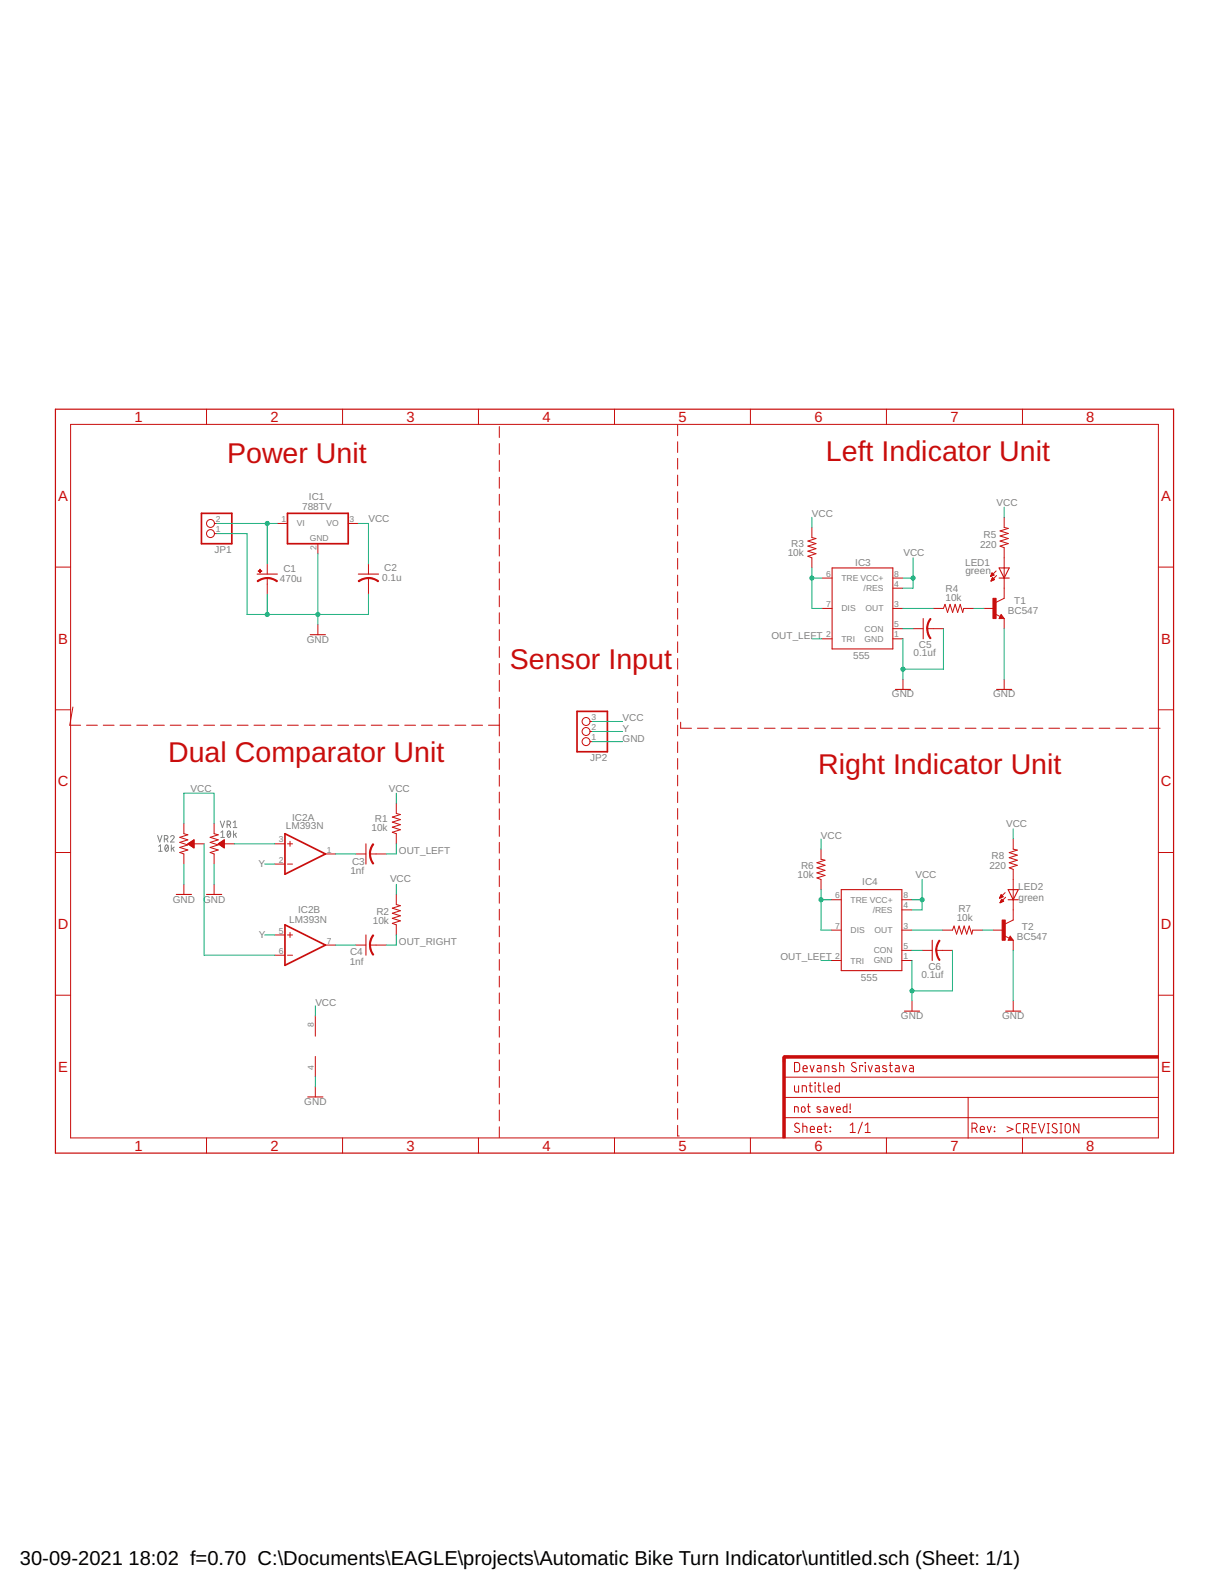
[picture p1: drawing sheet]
<svg xmlns="http://www.w3.org/2000/svg" width="216mm" height="279mm" viewBox="0 0 216 279" stroke-linecap="round" stroke-linejoin="round" font-family="sans-serif">
<g fill="none" stroke="#808080" stroke-width=".18">
<path d="M27.7 146.7l.4 1.2 .3-1.2M27.9 148.6l.3-.2v1.1M27.9 149.5h.6M28.9 147.4l.5-.2v-.4l-.5-.1v1.2M29.1 148.4h.2a.65 .65 0 0 1 0 1.1 .69 .69 0 0 1-.2-1.1zM29.3 147.4l.2 .5M29.5 148.6l-.5 .7M30 147a.31 .31 0 0 1 .4-.3 .31 .31 0 0 1 .1 .5l-.5 .7h.6M30.1 148.4v1.1M30.3 149l.3 .5M30.6 148.8l-.5 .3M38.7 144.2l.4 1.1 .4-1.1"/>
<path d="M38.8 146.2l.3-.3v1.2M38.8 147.1h.6M39.9 144.8l.5-.1v-.4l-.5-.1v1.1M40 146l.1-.1a.6 .6 0 0 1 .5 .6 .6 .6 0 0 1-.4 .6 .72 .72 0 0 1-.2-1.1zM40.3 144.8l.2 .5M40.5 146.2l-.5 .6M41 144.4l.3-.2v1.1M41 145.3h.6M41 145.9v1.2M41.3 146.5l.2 .6M41.5 146.3l-.5 .4"/>
</g>
<g fill="none" stroke="#c90d0c" stroke-width=".18">
<path d="M12.4 74.5h191.1v125.3h-191.1zM36.3 71.9v2.6M60.2 71.9v2.6M84.1 71.9v2.6M87.7 74.9v1.9M87.7 77.9v1.9M107.9 71.9v2.6M119 74.7v1.8M119 77.6v1.9M131.8 71.9v2.6M155.7 71.9v2.6M179.6 71.9v2.6"/>
<path d="M9.7 99.6h2.7M37.7 93.7h.4M37.7 91.9h.4M46.9 99v1.8M48.7 91.9h1.8M55.8 95.5v1.8M61.2 91.9h1.7M64.7 99v1.8M87.7 80.9v1.9M87.7 83.8v1.9M87.7 86.8v1.9M87.7 89.8v1.9"/>
<path d="M87.7 92.8v1.9M87.7 95.7v1.9M87.7 98.7v1.9M119 80.5v1.9M119 83.4v1.9M119 86.4v1.8M119 89.3v1.9M119 92.2v1.9M119 95.1v1.9M119 98.1v1.8M142.6 92.6v1.8l.7 .2-1.4 .4 1.4 .5-1.4 .4 1.4 .5-1.4 .4 1.4 .4-1.4 .5 .7 .3v1.7M176.4 90.8v1.8l.7 .2-1.4 .4 1.4 .5-1.4 .4 1.4 .5-1.4 .4 1.4 .5-1.4 .4 .7 .3v8.9l-1.4 .7"/>
<path d="M203.5 99.6h2.7M46.9 101.5v2.9M55.8 109.7v1.8M64.7 101.5v2.9M87.7 101.7v1.9M87.7 104.6v2M87.7 107.6v1.9M87.7 110.6v1.9M87.7 113.6v1.9M87.7 116.5v1.9M87.7 119.5v1.9M119 101v1.9"/>
<path d="M119 103.9v1.9M119 106.8v1.9M119 109.8v1.9M119 112.7v1.9M119 115.6v1.9M119 118.6v1.8M144.4 101.5h1.8M144.4 106.8h1.8M144.4 112.2h1.8M156.8 101.5h1.8M156.8 106.8h1.8M156.8 112.2h1.8"/>
<path d="M156.8 110.4h1.8M156.8 103.3h1.8M158.6 119.3v1.8M160.4 110.4h1.8M162.9 110.4h2.8M164 106.8h1.7l.3-.7 .5 1.4 .4-1.4 .4 1.4 .5-1.4 .4 1.4 .5-1.4 .4 1.4 .2-.7h1.8M172.8 106.8h1.8M174 101.2h.1M174.1 101.2h.1M174.1 101.1h.3M174.1 101h.5M174.1 102h.2"/>
<path d="M174.1 100.9h.5M174.2 101.9h.2M174.2 100.9h.3M174.2 101.8h.4M174.2 100.8h.2M174.2 101.7h.5M174.2 100.7h.1M174.2 101.7h.4M174.3 100.6l.3 .4-.6 .2zM174.3 101.6h.2M174.3 101.5h.2M174.3 101.4l-.2 .6"/>
<path d="M174.3 101.4l.4 .4M174.3 101.5h.1M174.7 101.8l-.6 .2M174.8 107.8l.9 .5M175 100.3l-1 .9M175.1 101.1l-1 .9M175.9 107.9l.5 .7h-.9zM176.4 108.6v1.8M176.4 119.3v1.8M9.7 124.7h2.7M12.8 124.2l-.5 3.2h1.9M15.2 127.4h1.9"/>
<path d="M18.1 127.4h1.9M21.1 127.4h1.9M24 127.4h1.9M27 127.4h1.9M29.9 127.4h1.9M32.9 127.4h1.9M35.8 127.4h1.9M38.7 127.4h1.9M41.7 127.4h1.9M44.6 127.4h1.9M47.6 127.4h1.9M50.5 127.4h1.9"/>
<path d="M53.4 127.4h2M56.4 127.4h1.9M59.3 127.4h1.9M62.3 127.4h1.9M65.2 127.4h1.9M68.2 127.4h1.9M71.1 127.4h1.9M74 127.4h1.9M77 127.4h1.9M79.9 127.4h1.9M82.9 127.4h1.9M85.8 127.4h1.9"/>
<path d="M87.7 122.5v1.9M87.7 125.4v3.8M87.7 130.3v1.9M87.7 133.2v1.9M87.7 136.2v1.9M87.7 139.1v1.9M103.6 130.2h.4M103.6 128.5h.4M103.6 126.7h.4M119 121.5v1.9M119 124.4v1.9M119 127.4v1.8"/>
<path d="M119 130.3v1.9M119 133.2v1.9M119 136.1v1.9M119 139.1v1.8M119.6 126.8v1.1h1.9M122.5 127.9h1.9M125.5 127.9h1.9M128.4 127.9h1.9M131.3 127.9h1.9M134.3 127.9h1.9M137.2 127.9h1.9M140.2 127.9h1.8"/>
<path d="M143.1 127.9h1.9M146 127.9h1.9M149 127.9h1.9M151.9 127.9h1.9M154.9 127.9h1.8M157.8 127.9h1.9M160.7 127.9h1.9M163.7 127.9h1.9M166.6 127.9h1.9M169.6 127.9h1.8M172.5 127.9h1.9M175.4 127.9h1.9"/>
<path d="M178.4 127.9h1.9M181.3 127.9h1.9M184.3 127.9h1.8M187.2 127.9h1.9M190.1 127.9h1.9M193.1 127.9h1.9M196 127.9h1.9M198.9 127.9h2M201.9 127.9h1.9M203.5 124.7h2.7M9.7 149.7h2.7M32.3 144.6v1.8l.7 .2-1.4 .4 1.4 .5-1.4 .4 1.4 .5-1.4 .4 1.4 .5-1.4 .4 .7 .3v1.7"/>
<path d="M32.3 155.3v1.8M33 148.2l1.1-.7v1.4zM33 148.2h2.9M33.1 148.3h1M33.1 148.1h1M33.2 148.3h.9M33.2 148h.9M33.3 148.4h.8M33.4 148h.7M33.4 148.5h.7M33.5 147.9h.6M33.5 148.6h.6"/>
<path d="M33.6 147.8h.5M33.7 148.6h.4M33.7 147.7h.4M33.8 148.7h.3M33.8 147.7h.3M33.9 148.8h.2M33.9 147.6h.2M34 148.9h.1M34 147.5h.1M37.6 144.6v1.8l.7 .2-1.4 .4 1.4 .5-1.4 .4 1.4 .5-1.4 .4 1.4 .5-1.4 .4 .7 .3v1.7M37.6 155.3v1.8M38.3 148.2l1.1-.7v1.4z"/>
<path d="M38.4 148.2h2.8M38.4 148.3h1M38.5 148.1h.9M38.5 148.3h.9M38.6 148h.8M38.7 148.4h.7M38.7 148h.7M38.8 148.5h.6M38.8 147.9h.6M38.9 148.6h.5M38.9 147.8h.5M39 148.6h.4"/>
<path d="M39 147.7h.4M39.1 148.7h.3M39.1 147.7h.3M39.2 148.8h.2M39.2 147.6h.2M39.3 148.9h.1M39.3 147.5h.1M48.3 148.2h1.8M48.3 151.7h1.8M50.5 148.2h.9M50.5 151.7h.9M50.9 147.7v.9"/>
<path d="M57.2 150h1.7M62.5 150h1.8M65 150h2.8M69.6 141.1v1.8l.7 .1-1.4 .5 1.4 .4-1.4 .5 1.4 .4-1.4 .5 1.4 .4-1.4 .5 .7 .2v1.8M69.6 157.1v1.8l.7 .1-1.4 .5 1.4 .4-1.4 .5 1.4 .4-1.4 .5 1.4 .4-1.4 .5 .7 .2v1.8M87.7 142v1.9M87.7 145v1.9M87.7 147.9v1.9M87.7 150.9v1.9M87.7 153.8v1.9M87.7 156.7v1.9M87.7 159.7v1.9"/>
<path d="M119 142v1.9M119 144.9v1.9M119 147.8v1.9M119 150.8v1.9M119 153.7v1.9M119 156.6v1.9M119 159.6v1.8M144.2 149.1v1.8l.7 .2-1.4 .4 1.4 .5-1.4 .4 1.4 .4-1.4 .5 1.4 .4-1.4 .5 .7 .3v1.7M146 158h1.8M158.4 158h1.8M158.4 159.8h1.8M175.6 157.7h.1"/>
<path d="M175.6 157.6h.3M175.7 157.5h.3M175.7 158.5h.1M175.7 157.5h.5M175.7 158.5h.2M175.7 157.4h.4M175.7 158.4h.4M175.8 157.3h.3M175.8 158.3h.5M175.8 157.2h.2M175.8 157.2h.1M175.8 158.2h.5"/>
<path d="M175.9 158.2h.3M175.9 158.1h.2M175.9 158h.1M176 157.9l-.3 .6M176 157.9l.3 .4-.6 .2M176 157.9h.1M176.2 157.5l-.3-.4-.3 .6M176.2 157.5l-.6 .2M176.6 156.8l-1 .9M176.7 157.6l-1 .9M178 147.3v1.8l.7 .2-1.4 .4 1.4 .5-1.4 .4 1.4 .5-1.4 .4 1.4 .5-1.4 .4 .7 .3v8.9l-1.4 .7M203.5 149.7h2.7"/>
<path d="M9.7 174.8h2.7M48.3 164.2h1.8M48.3 167.7h1.8M50.5 164.2h.9M50.5 167.7h.9M50.9 163.7v.9M55.4 178.4v3.6M57.2 166h1.7M62.5 166h1.8M65 166h2.8M87.7 162.6v1.9M87.7 165.6v1.8"/>
<path d="M87.7 168.5v1.9M87.7 171.4v1.9M87.7 174.4v1.9M87.7 177.3v1.9M119 162.5v1.9M119 165.4v1.9M119 168.3v1.9M119 171.3v1.8M119 174.2v1.9M119 177.1v1.9M146 163.3h1.8M146 168.7h1.8"/>
<path d="M158.4 163.3h1.8M158.4 168.7h1.8M158.4 166.9h1.8M160.2 175.8v1.8M162 166.9h1.8M164.5 166.9h2.8M165.5 163.3h1.8l.3-.7 .4 1.4 .5-1.4 .4 1.4 .5-1.4 .4 1.4 .5-1.4 .4 1.4 .2-.7h1.8M174.4 163.3h1.8M176.4 164.3l.9 .5M177.5 164.4l.5 .7h-.9zM178 165.1v1.8M178 175.8v1.8"/>
<path d="M203.5 174.8h2.7M36.3 199.8v2.7M55.4 185.5v3.6M55.4 190.9v1.7M60.2 199.8v2.7M84.1 199.8v2.7M87.7 180.3v1.8M87.7 183.2v1.9M87.7 186.1v1.9M87.7 189.1v1.9M87.7 192v1.9M87.7 194.9v1.9"/>
<path d="M87.7 197.9v1.9M107.9 199.8v2.7M119 180.1v1.8M119 183v1.9M119 185.9v1.9M119 188.8v1.9M119 191.8v1.9M119 194.7v1.9M119 197.6v1.9h.3M131.8 199.8v2.7M137.7 196.3h65.8M137.7 192.7h65.8"/>
<path d="M137.7 189.2h65.8M139.6 190.7v.9l.2 .2h.5v-1.1M139.6 195.3v-.9h.4l.2 .1v.8M139.6 186.6h.4a.44 .44 0 0 1 .5 .4v.7a.44 .44 0 0 1-.5 .5h-.4zM140.4 197.4l-.4-.2-.3 .1-.1 .3 .1 .2 .7 .5a.42 .42 0 0 1-.1 .5 .42 .42 0 0 1-.6 0l-.1-.2M140.8 194.5l.2-.1 .4 .1v.5l-.1 .3h-.3l-.2-.2zM140.9 191.8v-1.1h.6l.1 .1 .1 1M141 197.8h.6l.1 .2 .1 .9M141 197.2v1.7M141.1 187.7h.7a.38 .38 0 0 0-.3-.6 .38 .38 0 0 0-.4 .4l.1 .7h.6M141.8 194.4h.5M142 193.8v1.3l.1 .2h.2"/>
<path d="M142.1 190.7h.6M142.3 187.1l.4 1.1 .3-1.1M142.3 190.1v1.5l.4 .2M142.3 198.3h.8a.38 .38 0 0 0-.3-.5 .38 .38 0 0 0-.5 .3l.2 .7 .6 .1M143.2 190.1l.1 .1zM143.2 190.7v1.1M143.6 187.1l.5 .1 .1 .2v.8h-.5l-.2-.2 .1-.3 .6-.1M143.6 198.3h.7a.38 .38 0 0 0-.2-.5 .38 .38 0 0 0-.5 .3v.6l.3 .2h.4M143.7 190.7h.5M143.8 190.1v1.5l.4 .2M144.1 194.4h-.5l-.1 .2 .6 .4v.2l-.1 .1-.5-.1M144.7 190.1v1.4l.3 .3"/>
<path d="M144.8 194.4h.4l.1 .2v.7h-.5l-.1-.2v-.2l.6-.1M144.8 197.8h.5M144.9 188.2v-1.1h.5l.2 .2v.9M144.9 197.2l.1 1.5 .3 .2M145.5 191.2h.7a.39 .39 0 0 0-.3-.5 .39 .39 0 0 0-.4 .3v.6l.2 .2h.5M145.8 197.9l.1 .1zM145.8 198.6l.1 .1zM145.8 194.4l.4 .9 .3-.9M146.8 187.2l-.4-.1a.24 .24 0 0 0-.2 .2 .24 .24 0 0 0 .1 .3l.6 .2a.24 .24 0 0 1 0 .3 .24 .24 0 0 1-.2 .1l-.5-.1M147 194.8h.6a.34 .34 0 0 0-.2-.4 .34 .34 0 0 0-.4 .3l.1 .6h.5M147.4 190.1v1.7l-.5-.1-.2-.2v-.7l.2-.1h.5M147.5 187.1h.6l.1 .2v.9"/>
<path d="M147.5 186.6v1.6M148.8 193.8v1.5h-.5l-.2-.2v-.6l.2-.1h.5M149.3 195.2l.1 .1zM149.4 198.9h.9M149.4 193.8v1M149.4 197.6l.4-.4v1.7M150.4 186.7a.41 .41 0 0 0-.6-.1 .41 .41 0 0 0 0 .7l.5 .2a.38 .38 0 0 1 .1 .5 .38 .38 0 0 1-.5 .2l-.3-.2M151.5 197.1l-.8 2M151.6 187.3v-.2h-.6v1.1M152 186.6l.1 .1zM152 198.9h.9M152 197.6l.4-.4v1.7"/>
<path d="M152 187.1v1.1M152.5 187.1l.4 1.1 .3-1.1M153.8 187.1h.4l.2 .2 .1 .9h-.6l-.1-.2a.28 .28 0 0 1 .3-.4h.4M155.7 187.2l-.4-.1a.24 .24 0 0 0-.3 .2 .24 .24 0 0 0 .2 .3l.5 .2a.24 .24 0 0 1 .1 .3 .24 .24 0 0 1-.2 .1l-.6-.1M155.7 199.8v2.7M156.2 187.1h.6M156.4 186.6v1.4l.4 .2M157.3 187.1l.5 .1 .2 .2v.8h-.6l-.2-.2 .1-.3 .7-.1M158.5 187.1l.4 1.1 .3-1.1M159.8 187.1l.5 .1 .2 .2v.8h-.6l-.2-.2 .1-.3 .7-.1M170.1 192.7v7.2M170.8 198.1h.4a.46 .46 0 0 0 .5-.4 .46 .46 0 0 0-.5-.5h-.4v1.7"/>
<path d="M171.3 198.1l.4 .8M172.2 198.3h.7a.38 .38 0 0 0-.2-.5 .38 .38 0 0 0-.5 .3v.6l.3 .2h.4M173.4 197.8l.4 1.1 .3-1.1M174.7 198.6l.1 .1zM174.7 197.9l.1 .1zM176.9 197.9l1.1 .4-1.1 .5M179.3 197.3h-.5l-.3 .4 .1 1 .2 .2h.5M179.6 199.8v2.7M179.8 198.2h.5a.46 .46 0 0 0 .4-.4 .46 .46 0 0 0-.4-.5h-.5v1.6M180.3 198.2l.4 .7M181.3 198h.6M182 197.3h-.7v1.6h.7"/>
<path d="M182.4 197.3l.6 1.6 .5-1.6M184 198.9h.3M184 197.3h.3M184.1 197.3v1.6M185.6 197.4a.41 .41 0 0 0-.6 0 .41 .41 0 0 0 0 .6l.5 .3a.41 .41 0 0 1 .1 .6 .41 .41 0 0 1-.6-.1l-.2-.1M186.2 198.9h.4M186.2 197.3h.4M186.4 197.3v1.6M187.2 197.4l.2-.1a.47 .47 0 0 1 .6 .5v.7a.46 .46 0 0 1-.4 .4 .46 .46 0 0 1-.5-.4v-.7zM189.5 197.3v1.6l-.9-1.6v1.6"/>
<circle cx="37" cy="91.9" r=".7"/>
<circle cx="37" cy="93.7" r=".7"/>
<circle cx="103" cy="126.7" r=".7"/>
<circle cx="103" cy="130.2" r=".7"/>
<circle cx="103" cy="128.5" r=".7"/>
</g>
<path d="M35.4 90.1h5.3v5.4h-5.3zM50.5 90.1h10.7v5.4h-10.7zM101.4 124.9h5.3v7.1h-5.3zM50.1 146.4l7.1 3.6-7.1 3.5zM50.1 162.4l7.1 3.6-7.1 3.5z" fill="none" stroke="#c90d0c" stroke-width=".3"/>
<g fill="none" stroke="#c90d0c" stroke-width=".19">
<path d="M146.2 99.7h10.6v14.3h-10.6zM175.5 99.7h1.8l-.9 1.8zM45.2 100.8h3.5M54.5 111.5h2.7M62.9 100.8h3.6M162.2 108.6v3.6M175.5 101.5h1.8M175.9 108.3l.1 .1h-.3l.2-.3 .3 .4h-.5M157.3 121.1h2.7M175.1 121.1h2.6M31 157.1h2.6M36.3 157.1h2.6"/>
<path d="M64.3 148.2v3.5M147.8 156.2h10.6v14.3h-10.6zM177.1 156.2h1.8l-.9 1.8zM177.1 158h1.8M64.3 164.2v3.5M158.9 177.6h2.6M163.8 165.1v3.6M176.7 177.6h2.6M177.5 164.8v.1h-.2l.2-.3 .3 .4h-.5M54.1 192.6h2.6"/>
</g>
<g fill="#c90d0c" stroke="#c90d0c" stroke-width=".18">
<path d="M46.9 101.4l1.2 .3 .6 .3-.1 .2a2.72 2.72 0 0 0-1.7-.6z" fill-rule="evenodd"/>
<path d="M45.2 102l1-.5 .7-.1v.2a2.72 2.72 0 0 0-1.6 .6z" fill-rule="evenodd"/>
<path d="M64.7 101.4l1.2 .3 .6 .3-.1 .2a2.72 2.72 0 0 0-1.7-.6z" fill-rule="evenodd"/>
<path d="M62.9 102l1.1-.5 .7-.1v.2a2.72 2.72 0 0 0-1.6 .6z" fill-rule="evenodd"/>
<path d="M65.5 148.2l.2 .1a2.72 2.72 0 0 0-.6 1.7h-.2l.1-.8z" fill-rule="evenodd"/>
<path d="M64.9 150h.2a2.72 2.72 0 0 0 .6 1.6l-.2 .1-.1-.1a2.58 2.58 0 0 1-.5-1.6z" fill-rule="evenodd"/>
<path d="M65.5 164.2l.2 .1a2.85 2.85 0 0 0-.6 1.7h-.2v-.3a2.71 2.71 0 0 1 .6-1.5z" fill-rule="evenodd"/>
<path d="M64.9 166h.2a2.72 2.72 0 0 0 .6 1.6l-.2 .1-.1-.1a2.58 2.58 0 0 1-.5-1.6z" fill-rule="evenodd"/>
<path d="M163.4 108.6l.2 .1a2.69 2.69 0 0 0-.6 1.7h-.2l.1-.7z" fill-rule="evenodd"/>
<path d="M162.8 110.4h.2a2.85 2.85 0 0 0 .6 1.7l-.2 .1a2.55 2.55 0 0 1-.6-1.8z" fill-rule="evenodd"/>
<path d="M165 165.1l.1 .1a2.85 2.85 0 0 0-.5 1.7h-.2l.1-.7z" fill-rule="evenodd"/>
<path d="M164.4 166.9h.2a2.85 2.85 0 0 0 .5 1.7l-.1 .1-.4-.6z" fill-rule="evenodd"/>
</g>
<g fill="#c90d0c" stroke="#c90d0c" stroke-width=".18">
<path d="M45.4 100.2l.6 .1z"/>
<path d="M45.6 100l.1 .6z"/>
<path d="M174.4 105.1h.6v3.5h-.6z"/>
<path d="M176 161.6h.6v3.5h-.6z"/>
<path d="M137.5 185.6h.4v14.2h-.4z"/>
<path d="M137.7 185.4h65.8v.4h-65.8z"/>
</g>
<path d="M138.6 185.6h-.9v.9" fill="none" stroke="#c90d0c" stroke-width=".44"/>
<path d="M9.7 71.9h196.5v130.6h-196.5z" fill="none" stroke="#c90d0c" stroke-width=".21"/>
<g fill="none" stroke="#0dab76" stroke-width=".18">
<path d="M38.1 91.9h10.6M38.1 93.7h5.3v14.2h21.3v-3.5M46.9 91.9v7.1M55.8 97.3v12.4M62.9 91.9h1.8v7.1M142.6 90.8v1.8M142.6 99.7v7.1h1.8M160.4 98v5.3h-1.8M176.4 89.1v1.7M46.9 104.4v3.5M142.6 101.5h1.8M142.6 112.2h1.8"/>
<path d="M158.6 112.2v7.1M158.6 101.5h1.8M158.6 110.4h1.8M158.6 106.8h5.4M165.7 110.4v7.1h-7.1M171.1 106.8h1.7M176.4 110.4v8.9M69.6 139.3v1.8M104 130.2h5.4M104 126.7h5.4M104 128.5h5.4M32.3 144.6v-5.3h5.3v5.3"/>
<path d="M32.3 151.7v3.6M35.9 148.2v19.5h12.4M37.6 151.7v3.6M41.2 148.2h7.1M46.5 151.7h1.8M58.9 150h3.6M69.6 148.2v1.8h-1.8M69.6 155.3v1.8M144.2 158h1.8M144.2 147.3v1.8M144.2 156.2v7.1h1.8M160.2 158h1.8"/>
<path d="M162 154.5v5.3h-1.8M178 145.6v1.7M46.5 164.2h1.8M55.4 176.6v1.8M58.9 166h3.6M69.6 164.2v1.8h-1.8M144.2 168.7h1.8M160.2 168.7v7.1M160.2 166.9h1.8M160.2 163.3h5.3M167.3 166.9v7.1h-7.1M172.7 163.3h1.7"/>
<path d="M178 166.9v8.9M55.4 189.1v1.8"/>
</g>
<g fill="#0dab76" stroke="#0dab76" stroke-width=".18">
<circle cx="46.9" cy="91.9" r=".36"/>
<circle cx="55.8" cy="107.9" r=".36"/>
<circle cx="46.9" cy="107.9" r=".36"/>
<circle cx="158.6" cy="117.5" r=".36"/>
<circle cx="160.2" cy="174" r=".36"/>
<circle cx="160.4" cy="101.5" r=".36"/>
<circle cx="162" cy="158" r=".36"/>
<circle cx="142.6" cy="101.5" r=".36"/>
<circle cx="144.2" cy="158" r=".36"/>
</g>
<g font-size="5" fill="#c90d0c">
<text x="39.9" y="81.3">Power Unit</text>
<text x="145.1" y="81">Left Indicator Unit</text>
<text x="89.6" y="117.5">Sensor Input</text>
<text x="29.5" y="133.7">Dual Comparator Unit</text>
<text x="143.8" y="135.9">Right Indicator Unit</text>
</g>
<g font-size="3.5">
<text x="3.5" y="274.9">30-09-2021</text>
<text x="22.6" y="274.9">18:02 f=0.70 C:\Documents\EAGLE\projects\Automatic Bike Turn Indicator\untitled.sch (Sheet: 1/1)</text>
</g>
<g font-size="2.6" fill="#c90d0c">
<text x="23.6" y="74.1">1</text>
<text x="47.5" y="74.1">2</text>
<text x="71.4" y="74.1">3</text>
<text x="95.3" y="74.1">4</text>
<text x="119.2" y="74.1">5</text>
<text x="143.1" y="74.1">6</text>
<text x="166.9" y="74.1">7</text>
<text x="190.8" y="74.1">8</text>
<text x="10.2" y="88">A</text>
<text x="204" y="88">A</text>
<text x="10.2" y="113">B</text>
<text x="204" y="113">B</text>
<text x="10.1" y="138.1">C</text>
<text x="203.9" y="138.1">C</text>
<text x="10.1" y="163.2">D</text>
<text x="203.9" y="163.2">D</text>
<text x="10.2" y="188.2">E</text>
<text x="204" y="188.2">E</text>
<text x="23.6" y="202.1">1</text>
<text x="47.5" y="202.1">2</text>
<text x="71.4" y="202.1">3</text>
<text x="95.3" y="202.1">4</text>
<text x="119.2" y="202.1">5</text>
<text x="143.1" y="202.1">6</text>
<text x="166.9" y="202.1">7</text>
<text x="190.8" y="202.1">8</text>
</g>
<g font-size="1.8" fill="#808080">
<text x="53.1" y="89.5">788TV</text>
<text x="54.3" y="87.8">IC1</text>
<text x="175.1" y="88.8">VCC</text>
<text x="64.7" y="91.6">VCC</text>
<text x="142.6" y="90.8">VCC</text>
<text x="172.8" y="94.5">R5</text>
<text x="37.7" y="97.2">JP1</text>
<text x="49.8" y="100.4">C1</text>
<text x="67.5" y="100.3">C2</text>
<text x="138.4" y="97.6">10k</text>
<text x="139" y="96">R3</text>
<text x="150.2" y="99.4">IC3</text>
<text x="158.7" y="97.7">VCC</text>
<text x="169.6" y="99.3">LED1</text>
<text x="169.6" y="100.8">green</text>
<text x="172.2" y="96.2">220</text>
<text x="49.2" y="102.2">470u</text>
<text x="67.2" y="102.1">0.1u</text>
<text x="166.1" y="105.5">10k</text>
<text x="166.1" y="103.9">R4</text>
<text x="177" y="107.9">BC547</text>
<text x="178.2" y="106">T1</text>
<text x="53.9" y="112.9">GND</text>
<text x="135.5" y="112.2">OUT_LEFT</text>
<text x="161.4" y="113.8">C5</text>
<text x="149.9" y="115.7">555</text>
<text x="160.5" y="115.3">0.1uf</text>
<text x="156.7" y="122.5">GND</text>
<text x="174.5" y="122.5">GND</text>
<text x="109.4" y="130.2">GND</text>
<text x="109.4" y="126.7">VCC</text>
<text x="109.4" y="128.5">Y</text>
<text x="103.7" y="133.7">JP2</text>
<text x="33.5" y="139">VCC</text>
<text x="68.3" y="139.1">VCC</text>
<text x="50.2" y="145.6">LM393N</text>
<text x="51.3" y="144.1">IC2A</text>
<text x="65.3" y="146">10k</text>
<text x="65.9" y="144.3">R1</text>
<text x="70.1" y="150">OUT_LEFT</text>
<text x="144.2" y="147.3">VCC</text>
<text x="176.7" y="145.3">VCC</text>
<text x="45.4" y="152.3">Y</text>
<text x="61.6" y="153.5">1nf</text>
<text x="61.8" y="151.9">C3</text>
<text x="68.5" y="154.9">VCC</text>
<text x="140.1" y="154.3">10k</text>
<text x="140.7" y="152.7">R6</text>
<text x="151.5" y="155.5">IC4</text>
<text x="160.8" y="154.2">VCC</text>
<text x="173.8" y="152.6">220</text>
<text x="174.2" y="150.9">R8</text>
<text x="30.3" y="158.5">GND</text>
<text x="35.7" y="158.5">GND</text>
<text x="52.4" y="160.4">IC2B</text>
<text x="66.1" y="160.7">R2</text>
<text x="168.1" y="161.8">10k</text>
<text x="168.4" y="160.2">R7</text>
<text x="178.9" y="156.4">LED2</text>
<text x="178.9" y="158.2">green</text>
<text x="45.5" y="164.7">Y</text>
<text x="50.8" y="162.1">LM393N</text>
<text x="61.5" y="167.8">C4</text>
<text x="65.5" y="162.3">10k</text>
<text x="70.1" y="165.9">OUT_RIGHT</text>
<text x="178.6" y="165.1">BC547</text>
<text x="179.5" y="163.3">T2</text>
<text x="61.4" y="169.4">1nf</text>
<text x="137.1" y="168.7">OUT_LEFT</text>
<text x="151.2" y="172.2">555</text>
<text x="161.9" y="171.8">0.1uf</text>
<text x="163.1" y="170.3">C6</text>
<text x="55.4" y="176.6">VCC</text>
<text x="158.3" y="179">GND</text>
<text x="176" y="179">GND</text>
<text x="53.5" y="194.1">GND</text>
</g>
<g font-size="1.5" fill="#808080">
<text x="37.9" y="93.4">1</text>
<text x="37.9" y="91.7">2</text>
<text x="49.4" y="91.7">1</text>
<text x="52.1" y="92.5">VI</text>
<text x="54.4" y="94.9">GND</text>
<text x="57.4" y="92.4">VO</text>
<text x="61.4" y="91.7">3</text>
<text x="55.6" y="96.5" transform="rotate(-90 55.6 96.5)">2</text>
<text x="145.1" y="101.3">6</text>
<text x="157.1" y="101.3">8</text>
<text x="145.1" y="106.6">7</text>
<text x="147.8" y="102">TRE VCC+</text>
<text x="147.8" y="107.4">DIS</text>
<text x="151.7" y="103.8">/RES</text>
<text x="152.1" y="107.4">OUT</text>
<text x="157.1" y="106.6">3</text>
<text x="157.1" y="103">4</text>
<text x="145.1" y="111.9">2</text>
<text x="147.8" y="112.7">TRI</text>
<text x="151.9" y="112.7">GND</text>
<text x="151.9" y="110.9">CON</text>
<text x="157.1" y="111.9">1</text>
<text x="157.1" y="110.1">5</text>
<text x="103.9" y="130">1</text>
<text x="103.9" y="128.2">2</text>
<text x="103.9" y="126.4">3</text>
<text x="49" y="147.9">3</text>
<text x="57.4" y="149.7">1</text>
<text x="49" y="151.5">2</text>
<text x="146.7" y="157.8">6</text>
<text x="149.4" y="158.5">TRE VCC+</text>
<text x="153.3" y="160.3">/RES</text>
<text x="158.7" y="157.8">8</text>
<text x="158.7" y="159.5">4</text>
<text x="49" y="167.5">6</text>
<text x="49" y="163.9">5</text>
<text x="57.4" y="165.7">7</text>
<text x="146.7" y="163.1">7</text>
<text x="149.4" y="163.9">DIS</text>
<text x="153.5" y="167.4">CON</text>
<text x="153.7" y="163.9">OUT</text>
<text x="158.7" y="163.1">3</text>
<text x="158.7" y="166.6">5</text>
<text x="146.7" y="168.4">2</text>
<text x="149.4" y="169.2">TRI</text>
<text x="153.5" y="169.2">GND</text>
<text x="158.7" y="168.4">1</text>
<text x="55.2" y="180.3" transform="rotate(-90 55.2 180.3)">8</text>
<text x="55.2" y="188" transform="rotate(-90 55.2 188)">4</text>
</g>
</svg>
